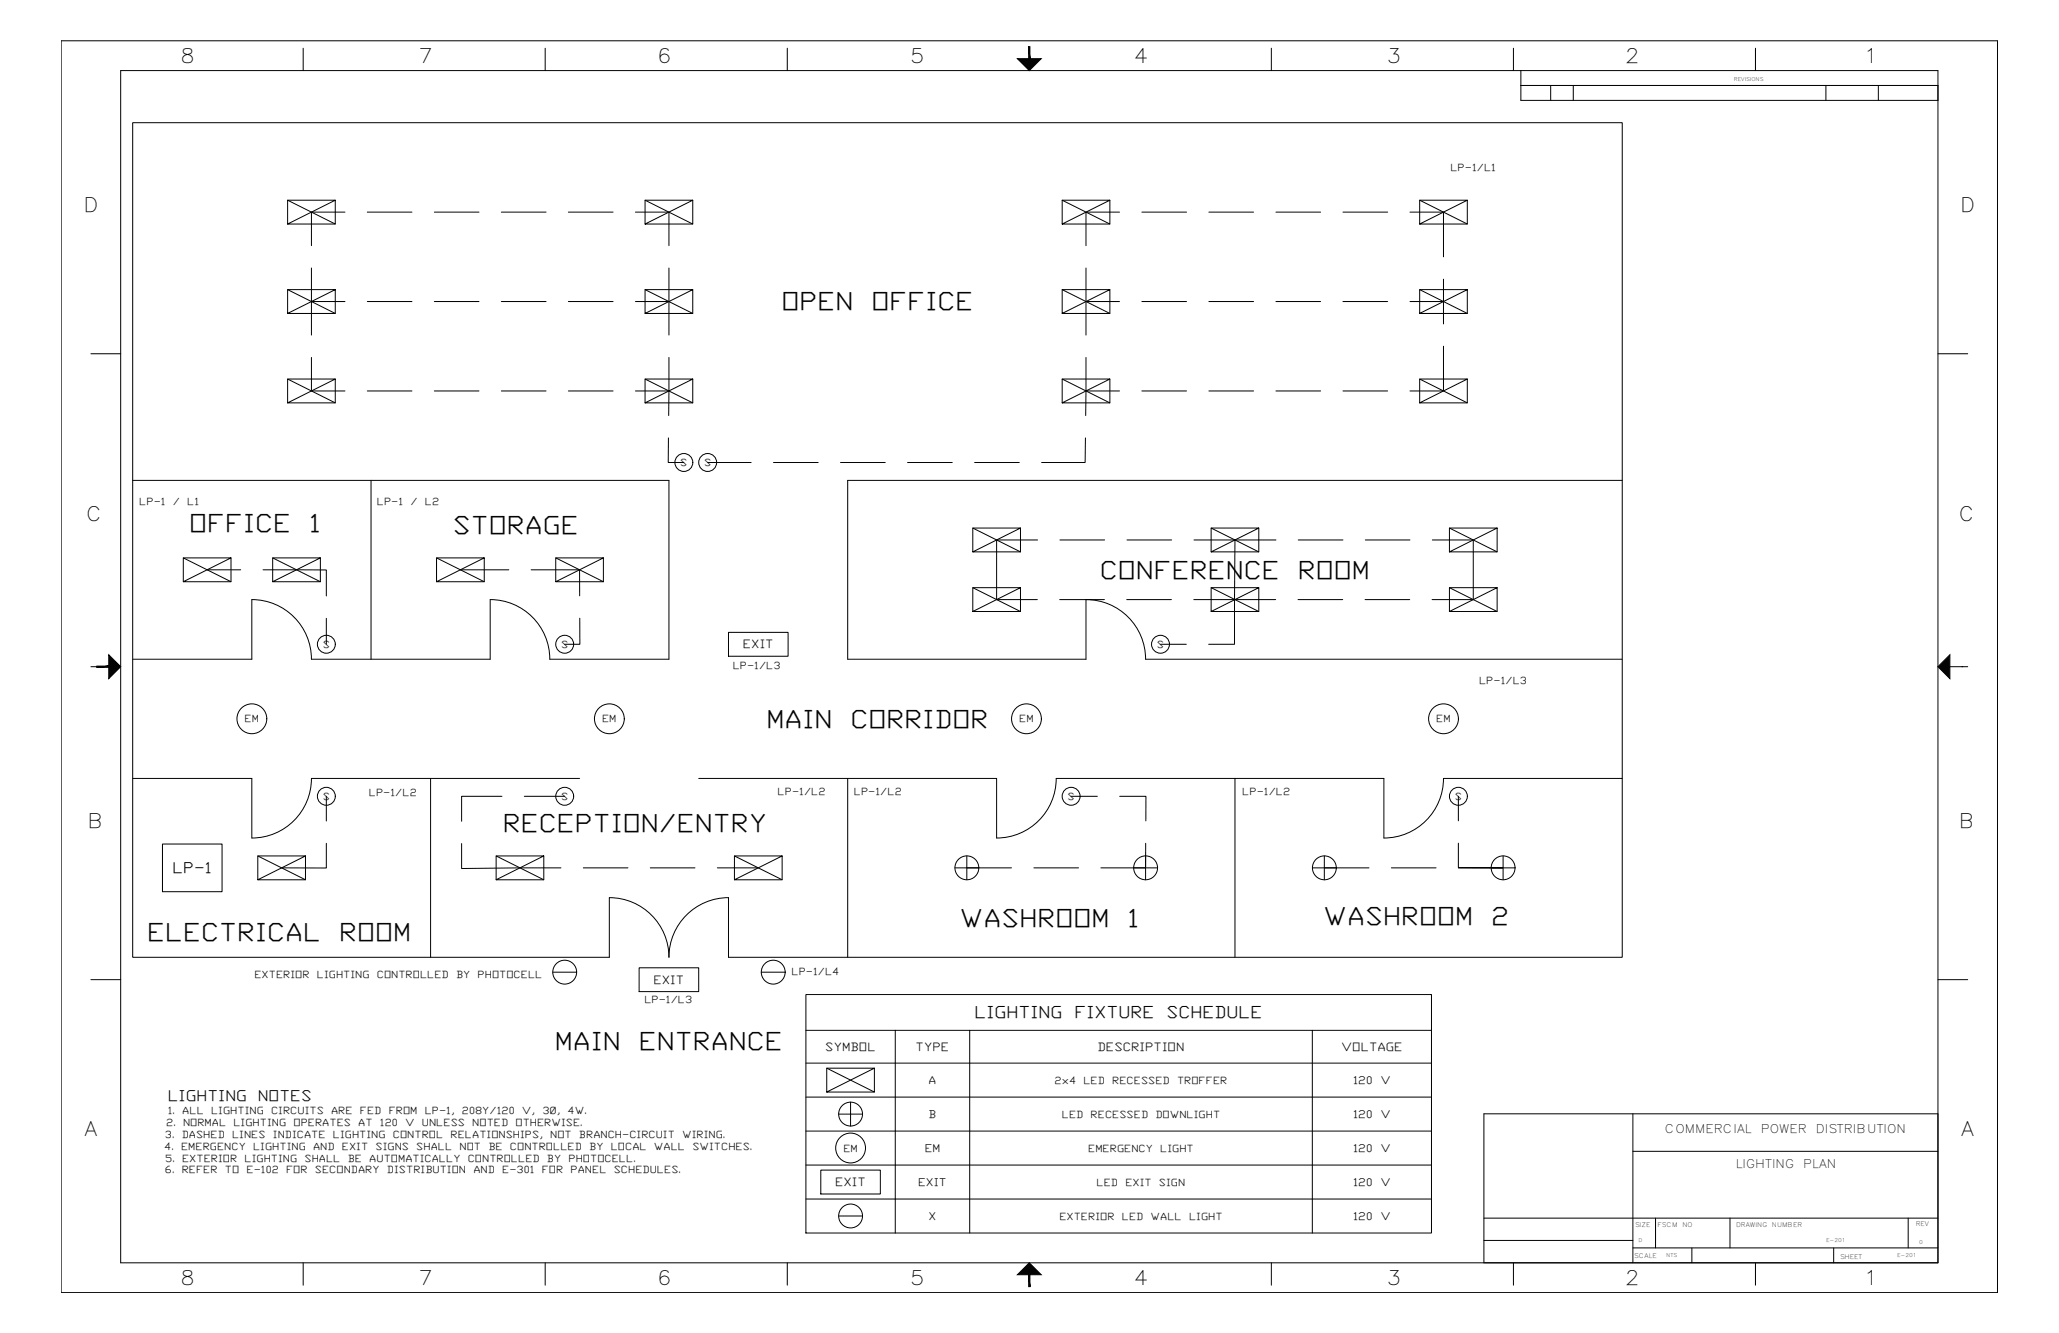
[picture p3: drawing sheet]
<svg xmlns="http://www.w3.org/2000/svg" width="864mm" height="559mm" viewBox="0 0 864 559" stroke-linecap="round" stroke-linejoin="round" font-family="sans-serif">
<!-- layer: Viewport -->
<path d="M637.9 35.8h174.9" fill="none" stroke="#000" stroke-width=".42"/>
<!-- layer: Title Block -->
<g fill="none" stroke="#000" stroke-width=".42">
<path d="M25.6 17.1h812.2v524.8h-812.2zM50.6 29.6h762.2v499.8h-762.2zM127.2 20.2v9.4M228.7 20.2v9.4M330.2 20.2v9.4M431.7 20.2v9.4M533.2 20.2v9.4M634.8 20.2v9.4M637.9 29.6v6.2h174.9M650.4 35.8v6.3M659.9 35.8v6.3M736.3 20.2v9.4"/>
<path d="M765.8 35.8v6.3M787.8 35.8v6.3M637.9 42.1h174.9M38.1 148.3h12.5M812.8 148.3h12.5M38.1 279.5h12.5M40.6 279.5h.1M812.8 279.5h12.5M822.8 279.5h.1M38.1 410.7h12.5M812.8 410.7h12.5M684.9 466.9v62.5"/>
<path d="M812.8 466.9h-190.4v62.5M684.9 482.6h127.9M622.4 510.6h190.4M694.4 510.6v12.5M725.6 510.6v12.5M800.3 510.6v12.5M127.2 529.4v9.4M228.7 529.4v9.4M330.2 529.4v9.4M431.7 529.4v9.4M533.2 529.4v9.4M622.4 520h62.5"/>
<path d="M634.8 529.4v9.4M684.9 523.1h127.9M709.6 523.1v6.3M736.3 529.4v9.4M769.1 523.1v6.3"/>
</g>
<g fill="#000" stroke="#000" stroke-width=".42">
<path d="M426.7 24.6h10l-5 5zM45.6 274.5l5 5-5 5zM812.8 279.5l5-5v10zM431.7 529.4l5 5h-10z"/>
<path d="M431.5 19.6l.5 5v-5zM431.5 19.6l.5 5h-.5z"/>
<path d="M40.6 279.2v.5l5-.5zM40.6 279.7l5-.5v.5z"/>
<path d="M431.5 534.4v5h.5zM431.5 534.4h.5v5z"/>
</g>
<!-- layer: 0 -->
<g fill="none" stroke="#000" stroke-width=".42">
<path d="M637.9 35.8v6.3M812.8 35.8v6.3M55.7 51.4h624.7v349.9h-374.9l.1-25a25 25 0 0 0-25 25 25 25 0 0 0-25-25v25h-199.9zM120.6 83.9l20 10M140.6 83.9l-20 10h20v-10h-20v10M270.6 83.9l20 10M290.6 83.9l-20 10h20v-10h-20v10M445.5 83.9l20 10M465.5 83.9l-20 10h20v-10h-20v10M595.4 83.9l20 10M615.4 83.9l-20 10h20v-10h-20v10M120.6 121.4l20 10"/>
<path d="M140.6 121.4l-20 10h20v-10h-20v10M270.6 121.4l20 10M290.6 121.4l-20 10h20v-10h-20v10M445.5 121.4l20 10M465.5 121.4l-20 10h20v-10h-20v10M595.4 121.4l20 10M615.4 121.4l-20 10h20v-10h-20v10M120.6 158.9l20 10M140.6 158.9l-20 10h20v-10h-20v10M270.6 158.9l20 10M290.6 158.9l-20 10h20v-10h-20v10M445.5 158.9l20 10"/>
<path d="M465.5 158.9l-20 10h20v-10h-20v10M595.4 158.9l20 10M615.4 158.9l-20 10h20v-10h-20v10M55.7 201.4h224.9v75h-50M155.6 201.4v75M680.4 201.4h-324.9v75h100v-25a25 25 0 0 1 25 24.9M76.9 233.9l20 10M96.9 233.9l-20 10h20v-10h-20v10M114.4 233.9l20 10M134.4 233.9l-20 10h20v-10h-20v10M183.1 233.9l20 10M203.1 233.9l-20 10h20v-10h-20v10"/>
<path d="M233.1 233.9l20 10M253.1 233.9l-20 10h20v-10h-20v10M408 221.4l20 10M428 221.4l-20 10h20v-10h-20v10M508 221.4l20 10M528 221.4l-20 10h20v-10h-20v10M607.9 221.4l20 10M627.9 221.4l-20 10h20v-10h-20v10M408 246.4l20 9.9M428 246.4l-20 9.9h20v-9.9h-20v9.9M508 246.4l20 9.9M528 246.4l-20 9.9h20v-9.9h-20v9.9"/>
<path d="M607.9 246.4l20 9.9M627.9 246.4l-20 9.9h20v-9.9h-20v9.9M130.6 276.3a25 25 0 0 0-25-24.9v25h-49.9M230.6 276.3a25 25 0 0 0-25-24.9v25h-75M305.5 265.1h25v10h-25zM480.5 276.4h199.9M55.7 326.3h49.9v25a25 25 0 0 0 25-25h112.5M180.6 326.3v75M293.1 326.3h124.9v25M355.5 326.3v75M518 326.3v75M680.4 326.3h-75a25 25 0 0 1-25 25v-25h-137.4a25 25 0 0 1-25 25"/>
<path d="M68.1 353.8h25v20h-25zM108.1 358.8l20 10M128.1 358.8l-20 10h20v-10h-20v10M208.1 358.8l20 10M228.1 358.8l-20 10h20v-10h-20v10M308 358.8l20 10M328 358.8l-20 10h20v-10h-20v10M405.5 358.8v10M480.5 358.8v10M555.5 358.8v10M630.4 358.8v10M400.5 363.8h10"/>
<path d="M475.5 363.8h10M550.5 363.8h10M625.4 363.8h10M231.8 407.5h10M268.1 405.7h25v10h-25zM319.3 407.5h10M338 416.9h262.4v100h-262.4zM338 431.9h262.4M375.5 431.9v85M406.7 431.9v85M550.4 431.9v85M338 445.7h262.4"/>
<path d="M338 459.9h262.4M346.8 447.8l19.9 10M366.7 447.8l-19.9 10h19.9v-10h-19.9v10M338 474.2h262.4M351.8 467h9.9M356.8 462v10M812.8 466.9v62.5h-190.4M338 488.4h262.4M344.3 490.5h24.9v10h-24.9zM338 502.6h262.4M351.8 509.8h9.9"/>
<circle cx="286.8" cy="193.9" r="3.8"/>
<circle cx="296.8" cy="193.9" r="3.8"/>
<circle cx="136.9" cy="270.1" r="3.8"/>
<circle cx="236.9" cy="270.1" r="3.8"/>
<circle cx="486.7" cy="270.1" r="3.8"/>
<circle cx="105.6" cy="301.3" r="6.3"/>
<circle cx="255.6" cy="301.3" r="6.3"/>
<circle cx="430.5" cy="301.3" r="6.3"/>
<circle cx="605.4" cy="301.3" r="6.3"/>
<circle cx="136.9" cy="333.8" r="3.8"/>
<circle cx="236.9" cy="333.8" r="3.8"/>
<circle cx="449.3" cy="333.8" r="3.8"/>
<circle cx="611.7" cy="333.8" r="3.8"/>
<circle cx="405.5" cy="363.8" r="5"/>
<circle cx="480.5" cy="363.8" r="5"/>
<circle cx="555.5" cy="363.8" r="5"/>
<circle cx="630.4" cy="363.8" r="5"/>
<circle cx="236.9" cy="407.5" r="5"/>
<circle cx="324.3" cy="407.5" r="5"/>
<circle cx="356.8" cy="467" r="5"/>
<circle cx="356.8" cy="481.3" r="6.3"/>
<circle cx="356.8" cy="509.7" r="5"/>
</g>
<!-- layer: E-LTG-CTRL -->
<g fill="none" stroke="#000" stroke-width=".42">
<path d="M144.7 88.9h-14.1v14.1M154.1 88.9h18.7M182.2 88.9h18.7M210.3 88.9h18.7M238.4 88.9h18.7M266.5 88.9h14.1v14.1M469.5 88.9h-14v14.1M478.9 88.9h18.8M507 88.9h18.8M535.2 88.9h18.7M563.3 88.9h18.7M591.4 88.9h14v18.8"/>
<path d="M130.6 112.4v28.1M280.6 112.4v28.1M455.5 112.4v28.1M605.4 117v18.8M130.6 126.4h14.1M154.1 126.4h18.7M182.2 126.4h18.7M210.3 126.4h18.7M238.4 126.4h18.7M266.5 126.4h14.1M455.5 126.4h14M478.9 126.4h18.8"/>
<path d="M507 126.4h18.8M535.2 126.4h18.7M563.3 126.4h18.7M591.4 126.4h14M130.6 149.8v14.1h14.1M280.6 149.8l-.1 24.4M455.5 149.8l-.1 24.4M605.4 145.1v18.8h-14M154.1 163.9h18.7M182.2 163.9h18.7M210.3 163.9h18.7M238.4 163.9h18.7"/>
<path d="M266.5 163.9h14.1M455.5 163.9h14M478.9 163.9h18.8M507 163.9h18.8M535.2 163.9h18.7M563.3 163.9h18.7M280.4 183.6l-.1 10.3h6.5M296.8 193.9h18.3M324.4 193.9h18.8M352.5 193.9h18.8M380.6 193.9h18.8M408.8 193.9h18.7"/>
<path d="M455.3 183.6l-.2 10.3h-18.2M86.9 238.9h14.1M110.3 238.9h26.6v10.9M193.1 238.9h20.3M222.8 238.9h20.3v10.9M435.2 226.4h-17.2v25h17.1M444.6 226.4h18.7M472.7 226.4h18.7M500.8 226.4h34.4M518 226.4l-.2 25h-17.1M544.5 226.4h18.8M572.7 226.4h18.7"/>
<path d="M600.8 226.4h17.1v25h-17.2M136.9 259.2v10.9M243.2 259.2v10.9h-6.4M444.5 251.4h18.7M472.6 251.4h18.7M535.1 251.4h-17.3v18.7h-10.9M544.4 251.4h18.8M572.5 251.4h18.8M486.7 270.1h10.9M136.9 333.8v10.4M210.5 333.8h-16.9v10.5M219.9 333.8h16.9"/>
<path d="M449.2 333.8h11.1M469.6 333.8h11v10.3M611.7 333.8v10.3M136.9 353.5v10.4l-18.8-.1M193.6 353.6v10.5l41.7-.3M480.5 353.5v10.3h-18.8M611.7 353.5v10.2l18.7 .1h-18.7M244.7 363.8h18.7M272.8 363.8h18.7M300.9 363.8h17.2M405.5 363.8h18.8M433.6 363.8h18.8"/>
<path d="M555.5 363.8h18.7M583.6 363.8h18.7"/>
</g>
<g font-size="10.5">
<text x="327.8" y="130.2">OPEN</text>
<text x="365.5" y="130.2">OFFICE</text>
<text x="79.4" y="223.2">OFFICE</text>
<text x="129.7" y="223.2">1</text>
<text x="189.9" y="223.7">STORAGE</text>
<text x="461.3" y="242.6">CONFERENCE</text>
<text x="544.4" y="242.6">ROOM</text>
<text x="321.4" y="305.1">MAIN</text>
<text x="356.7" y="305.1">CORRIDOR</text>
<text x="211" y="348.6">RECEPTION/ENTRY</text>
<text x="402.5" y="388.6">WASHROOM</text>
<text x="473" y="388.6">1</text>
<text x="554.9" y="387.7">WASHROOM</text>
<text x="625.4" y="387.7">2</text>
<text x="61.7" y="394.4">ELECTRICAL</text>
<text x="142.3" y="394.4">ROOM</text>
<text x="232.7" y="440.3">MAIN</text>
<text x="268" y="440.3">ENTRANCE</text>
</g>
<g font-size="8.4">
<text x="75.7" y="26.5">8</text>
<text x="175.5" y="26.5">7</text>
<text x="275.6" y="26.5">6</text>
<text x="381.7" y="26.5">5</text>
<text x="475.6" y="26.5">4</text>
<text x="581.6" y="26.5">3</text>
<text x="681.6" y="26.5">2</text>
<text x="781.7" y="26.5">1</text>
<text x="35" y="88.9">D</text>
<text x="822.2" y="88.9">D</text>
<text x="36.2" y="218.3">C</text>
<text x="821.6" y="218.3">C</text>
<text x="36.8" y="347.1">B</text>
<text x="821.6" y="347.1">B</text>
<text x="35.4" y="476.3">A</text>
<text x="822.6" y="476.3">A</text>
<text x="75.7" y="538.8">8</text>
<text x="175.5" y="538.8">7</text>
<text x="275.6" y="538.8">6</text>
<text x="381.7" y="538.8">5</text>
<text x="475.6" y="538.8">4</text>
<text x="581.6" y="538.8">3</text>
<text x="681.6" y="538.8">2</text>
<text x="781.7" y="538.8">1</text>
</g>
<g font-size="7">
<text x="408.8" y="426.9">LIGHTING</text>
<text x="450.7" y="426.9">FIXTURE</text>
<text x="489.3" y="426.9">SCHEDULE</text>
</g>
<g font-size="6.3">
<text x="72.3" y="366.1">LP-1</text>
<text x="70.4" y="461.7">LIGHTING</text>
<text x="108.1" y="461.7">NOTES</text>
</g>
<g font-size="5">
<text x="698.3" y="474.8">COMMERCIAL</text>
<text x="738.5" y="474.8">POWER</text>
<text x="761.6" y="474.8">DISTRIBUTION</text>
<text x="728" y="489.6">LIGHTING</text>
<text x="756.3" y="489.6">PLAN</text>
</g>
<g font-size="4.9">
<text x="311.6" y="271.8">EXIT</text>
<text x="274.1" y="412.5">EXIT</text>
<text x="346.2" y="440.5">SYMBOL</text>
<text x="384.1" y="440.5">TYPE</text>
<text x="460.4" y="440.5">DESCRIPTION</text>
<text x="562.5" y="440.5">VOLTAGE</text>
<text x="350.3" y="497.3">EXIT</text>
</g>
<g font-size="4.5">
<text x="389.5" y="454.4">A</text>
<text x="567.5" y="454.4">120</text>
<text x="579" y="454.4">V</text>
<text x="389.5" y="468.7">B</text>
<text x="567.5" y="468.7">120</text>
<text x="579" y="468.7">V</text>
<text x="387.8" y="482.9">EM</text>
<text x="567.5" y="482.9">120</text>
<text x="579" y="482.9">V</text>
<text x="385.1" y="497.1">EXIT</text>
<text x="567.5" y="497.1">120</text>
<text x="579" y="497.1">V</text>
<text x="389.5" y="511.4">X</text>
<text x="567.5" y="511.4">120</text>
<text x="579" y="511.4">V</text>
</g>
<g font-size="4.2">
<text x="608.4" y="71.7">LP-1/L1</text>
<text x="285.3" y="195.4">S</text>
<text x="295.3" y="195.4">S</text>
<text x="58.4" y="211.8">LP-1</text>
<text x="72.5" y="211.8">/</text>
<text x="78.6" y="211.8">L1</text>
<text x="158.1" y="211.7">LP-1</text>
<text x="172.2" y="211.7">/</text>
<text x="178.2" y="211.7">L2</text>
<text x="135.4" y="271.6">S</text>
<text x="235.3" y="271.6">S</text>
<text x="485.2" y="271.6">S</text>
<text x="307.3" y="280.5">LP-1/L3</text>
<text x="620.4" y="286.6">LP-1/L3</text>
<text x="102.6" y="302.8">EM</text>
<text x="252.5" y="302.8">EM</text>
<text x="427.5" y="302.8">EM</text>
<text x="602.4" y="302.8">EM</text>
<text x="135.4" y="335.3">S</text>
<text x="154.7" y="333.8">LP-1/L2</text>
<text x="235.3" y="335.3">S</text>
<text x="326.2" y="333.2">LP-1/L2</text>
<text x="358.1" y="333.2">LP-1/L2</text>
<text x="447.7" y="335.3">S</text>
<text x="521" y="333.1">LP-1/L2</text>
<text x="610.2" y="335.3">S</text>
<text x="106.7" y="410">EXTERIOR</text>
<text x="132.9" y="410">LIGHTING</text>
<text x="158.1" y="410">CONTROLLED</text>
<text x="191.3" y="410">BY</text>
<text x="200.3" y="410">PHOTOCELL</text>
<text x="332" y="408.9">LP-1/L4</text>
<text x="270.3" y="420.6">LP-1/L3</text>
<text x="442.3" y="454.3">2x4</text>
<text x="454.4" y="454.3">LED</text>
<text x="466.5" y="454.3">RECESSED</text>
<text x="493.7" y="454.3">TROFFER</text>
<text x="70.4" y="467.1">1.</text>
<text x="76.4" y="467.1">ALL</text>
<text x="88.5" y="467.1">LIGHTING</text>
<text x="113.7" y="467.1">CIRCUITS</text>
<text x="138.9" y="467.1">ARE</text>
<text x="151" y="467.1">FED</text>
<text x="163" y="467.1">FROM</text>
<text x="178.1" y="467.1">LP-1,</text>
<text x="193.7" y="467.1">208Y/120</text>
<text x="218.9" y="467.1">V,</text>
<text x="227.5" y="467.1">3Ø,</text>
<text x="238" y="467.1">4W.</text>
<text x="69.7" y="472.2">2.</text>
<text x="76.8" y="472.2">NORMAL</text>
<text x="97.9" y="472.2">LIGHTING</text>
<text x="123.1" y="472.2">OPERATES</text>
<text x="150.3" y="472.2">AT</text>
<text x="159.3" y="472.2">120</text>
<text x="169.9" y="472.2">V</text>
<text x="177" y="472.2">UNLESS</text>
<text x="198.1" y="472.2">NOTED</text>
<text x="216.2" y="472.2">OTHERWISE.</text>
<text x="445.4" y="468.5">LED</text>
<text x="457.4" y="468.5">RECESSED</text>
<text x="484.6" y="468.5">DOWNLIGHT</text>
<text x="69.2" y="477.2">3.</text>
<text x="76.2" y="477.2">DASHED</text>
<text x="97.3" y="477.2">LINES</text>
<text x="114.5" y="477.2">INDICATE</text>
<text x="139.6" y="477.2">LIGHTING</text>
<text x="164.8" y="477.2">CONTROL</text>
<text x="189" y="477.2">RELATIONSHIPS,</text>
<text x="230.8" y="477.2">NOT</text>
<text x="242.8" y="477.2">BRANCH-CIRCUIT</text>
<text x="286.1" y="477.2">WIRING.</text>
<text x="68.9" y="482.2">4.</text>
<text x="76" y="482.2">EMERGENCY</text>
<text x="106.2" y="482.2">LIGHTING</text>
<text x="131.3" y="482.2">AND</text>
<text x="143.4" y="482.2">EXIT</text>
<text x="157.5" y="482.2">SIGNS</text>
<text x="174.6" y="482.2">SHALL</text>
<text x="192.7" y="482.2">NOT</text>
<text x="204.8" y="482.2">BE</text>
<text x="213.9" y="482.2">CONTROLLED</text>
<text x="247.1" y="482.2">BY</text>
<text x="256.2" y="482.2">LOCAL</text>
<text x="274.3" y="482.2">WALL</text>
<text x="290.4" y="482.2">SWITCHES.</text>
<text x="353.7" y="482.8">EM</text>
<text x="456.4" y="482.8">EMERGENCY</text>
<text x="486.6" y="482.8">LIGHT</text>
<text x="69.2" y="491.6">6.</text>
<text x="69.3" y="487.2">5.</text>
<text x="76.2" y="491.6">REFER</text>
<text x="76.4" y="487.2">EXTERIOR</text>
<text x="94.3" y="491.6">TO</text>
<text x="102.6" y="487.2">LIGHTING</text>
<text x="103.4" y="491.6">E-102</text>
<text x="120" y="491.6">FOR</text>
<text x="127.7" y="487.2">SHALL</text>
<text x="132.1" y="491.6">SECONDARY</text>
<text x="145.8" y="487.2">BE</text>
<text x="154.9" y="487.2">AUTOMATICALLY</text>
<text x="162.3" y="491.6">DISTRIBUTION</text>
<text x="196.2" y="487.2">CONTROLLED</text>
<text x="198.5" y="491.6">AND</text>
<text x="210.6" y="491.6">E-301</text>
<text x="227.2" y="491.6">FOR</text>
<text x="229.4" y="487.2">BY</text>
<text x="238.5" y="487.2">PHOTOCELL.</text>
<text x="239.3" y="491.6">PANEL</text>
<text x="257.4" y="491.6">SCHEDULES.</text>
<text x="459.9" y="497">LED</text>
<text x="472" y="497">EXIT</text>
<text x="486.1" y="497">SIGN</text>
<text x="444.3" y="511.3">EXTERIOR</text>
<text x="470.5" y="511.3">LED</text>
<text x="482.6" y="511.3">WALL</text>
<text x="498.7" y="511.3">LIGHT</text>
</g>
<g font-size="2.7">
<text x="685.8" y="514.4">SIZE</text>
<text x="695.2" y="514.3">FSCM</text>
<text x="705.6" y="514.3">NO</text>
<text x="728.2" y="514.5">DRAWING</text>
<text x="743.2" y="514.5">NUMBER</text>
<text x="803.5" y="514.1">REV</text>
<text x="685.4" y="527.2">SCALE</text>
<text x="771.8" y="527.7">SHEET</text>
</g>
<g font-size="2.2">
<text x="727.2" y="33.8">REVISIONS</text>
<text x="687.2" y="520.7">D</text>
<text x="765.9" y="520.5">E-201</text>
<text x="804.9" y="521.4">0</text>
<text x="698.9" y="527.1">NTS</text>
<text x="795.7" y="527.1">E-201</text>
</g>
</svg>
